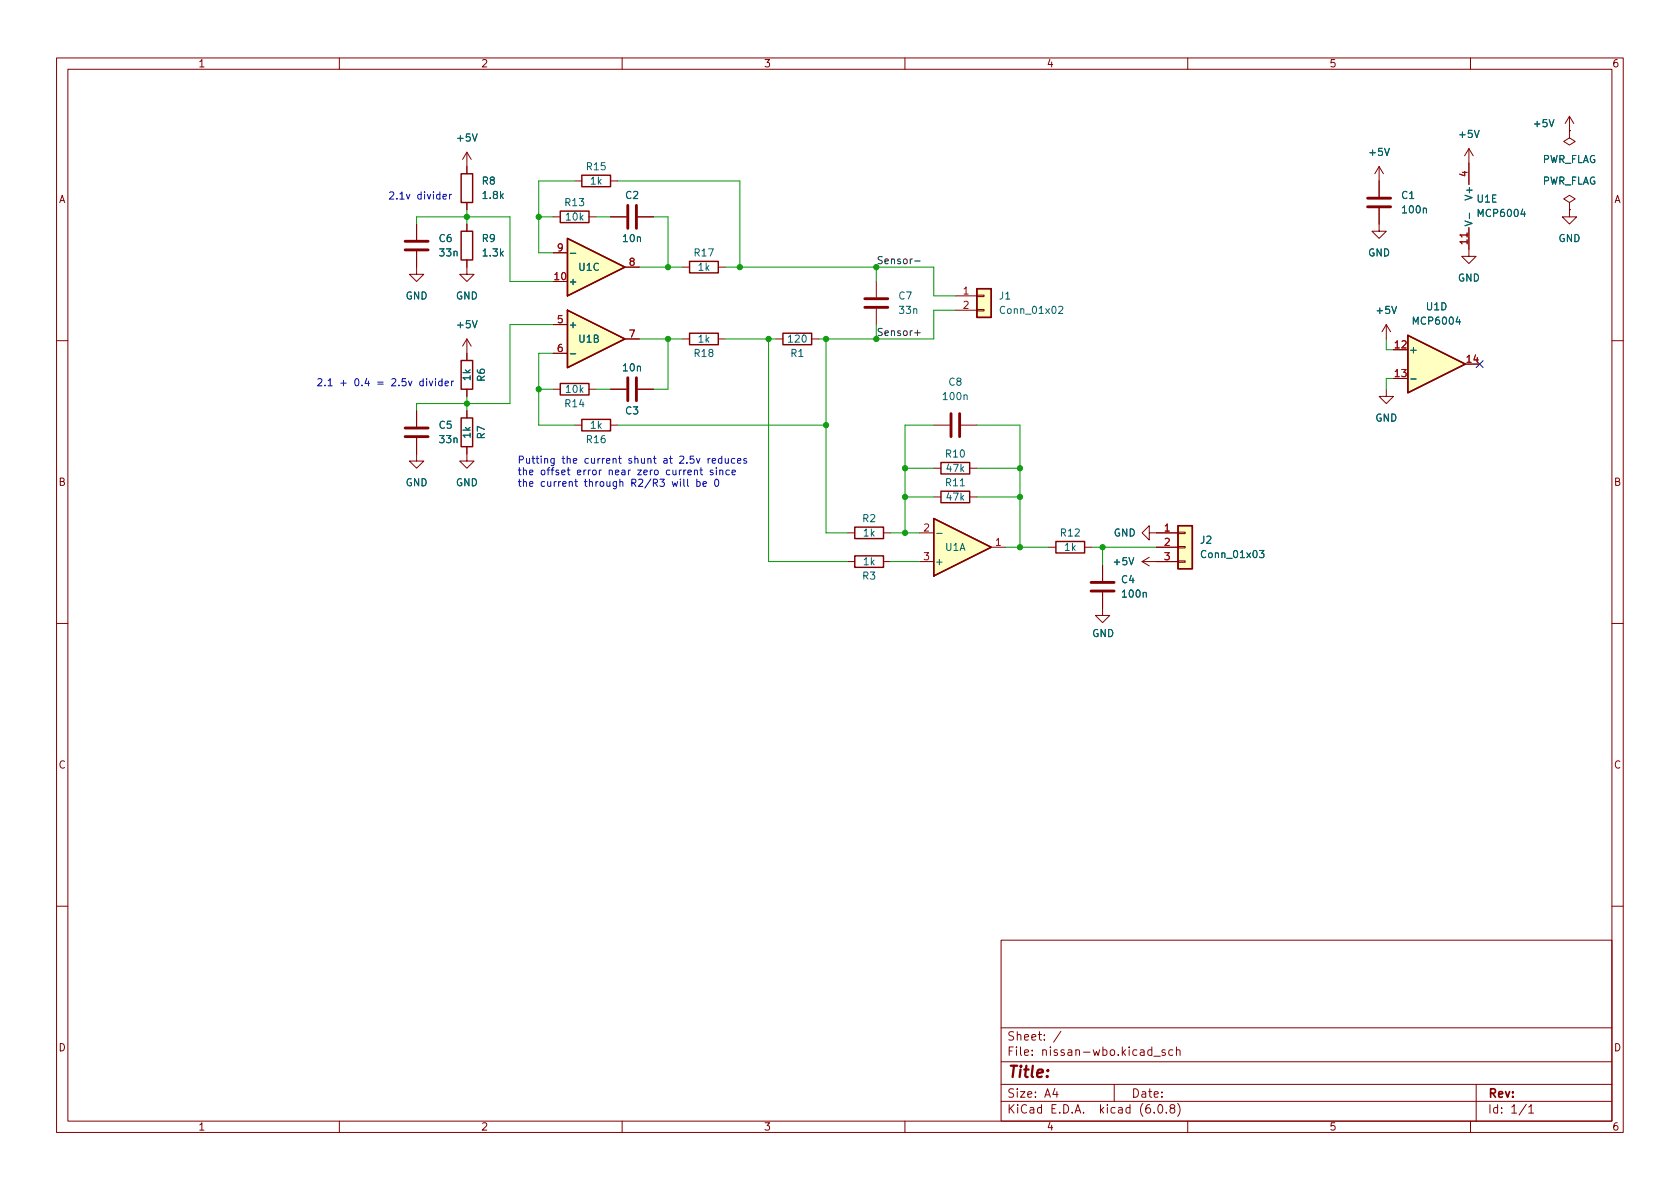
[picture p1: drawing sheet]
<svg xmlns="http://www.w3.org/2000/svg" width="297mm" height="210mm" viewBox="0 0 297 210" stroke-linecap="round" stroke-linejoin="round" font-family="sans-serif">
<g fill="none" stroke="#840000" stroke-width=".18">
<path d="M10 10.2h277v190.1h-277zM12 12.2h273v186.1h-273zM60 10.2v2M110 10.2v2M160 10.2v2M210 10.2v2M260 10.2v2M73.7 39.6v2.8M82.5 26.9v3.8M82.5 35.8v1.3M82.5 39.6v1.3M82.5 26.9l-.7 1.3"/>
<path d="M82.5 26.9l.8 1.3M97.8 38.3h1.3M101.6 32h1.3M104.1 38.3h1.3M107.9 32h1.3M107.9 38.3h2.8M112.8 38.3h2.8M243.8 36.8v4.1h1.3l-1.3 1.3-1.2-1.3h1.2M243.8 29.5l-.7 1.2M243.8 29.5v5.3M243.8 29.5l.8 1.2M259.7 26.3l-.7 1.3"/>
<path d="M259.7 26.3v6.3M259.7 26.3l.8 1.3M277.5 37.1v1.2h1.3l-1.3 1.3-1.3-1.3h1.3M277.5 35.8l1-.6-1-.7-1 .7 1 .6v1.3M277.5 37.1h.1M277.5 23.1v1.3l1 .6-1 .6-1-.6 1-.6M277.5 23.1h.1M277.5 20.6l-.8 1.2M277.5 20.6v2.5M277.5 20.6l.8 1.2M73.7 44.4v4.1h1.2l-1.2 1.3-1.3-1.3h1.3M82.5 46v2.5h1.3l-1.3 1.3-1.2-1.3h1.2"/>
<path d="M82.5 59.9l-.7 1.3M82.5 59.9v3.8M82.5 59.9l.8 1.3M97.8 44.7h2.5M97.8 57.4h2.5M110.5 59.9h2.5M110.5 47.2h2.5M120.6 59.9h1.3M120.6 47.2h1.3M127 59.9h1.3M127 47.2h1.3M137.2 59.9h1.2"/>
<path d="M143.5 59.9h1.3M154.9 49.8v2.8M154.9 54.6v2.8M168.9 52.3h3.8M168.9 54.9h3.8M172.7 54.7h1.3v.3h-1.3zM172.7 52.2h1.3v.2h-1.3zM245.1 57.4l-.8 1.3M245.1 57.4v2.5M245.1 57.4l.8 1.3M259.7 40.3v5h1.3l-1.3 1.3-1.3-1.3h1.3M10 60.2h2"/>
<path d="M73.7 77.5v4h1.2l-1.2 1.3-1.3-1.3h1.3M73.7 72.6v2.8M82.5 79v2.5h1.3l-1.3 1.3-1.2-1.3h1.2M82.5 68.8v1.3M82.5 72.6v1.3M97.8 68.8h1.3M97.8 62.5h2.5M101.6 75.2h1.3M104.1 68.8h1.3M107.9 75.2h1.3M107.9 68.8h2.8M112.8 68.8h2.8"/>
<path d="M165.1 75.2h2.8M169.9 75.2h2.8M245.1 68.8v1.3h1.3l-1.3 1.3-1.3-1.3h1.3M285 60.2h2M149.9 99.3h1.2M149.9 94.2h1.2M156.2 99.3h1.3M156.2 94.2h1.3M162.6 99.3h2.5M162.6 94.2h2.5M165.1 82.8h1.3M165.1 87.9h1.3"/>
<path d="M171.4 82.8h1.3M171.4 87.9h1.3M175.3 96.8h2.5M185.4 96.8h1.3M191.8 96.8h1.2M194.9 99.9v2.8M201.9 99.3h6.4M201.9 99.3l1.3 .8M203.2 94.2v-1.2l-1.3 1.2 1.3 1.3v-1.3h5.1M203.2 98.5l-1.3 .8M204.5 96.8h3.8M208.3 99.2h1.2v.2h-1.2z"/>
<path d="M208.3 96.6h1.2v.3h-1.2zM208.3 94.1h1.2v.3h-1.2zM10 110.2h2M194.9 104.8v4h1.3l-1.3 1.3-1.2-1.3h1.2M285 110.2h2M10 160.2h2M177 166.3h108v32h-108zM285 160.2h2M60 198.3v2M110 198.3v2M160 198.3v2M177 194.8h108"/>
<path d="M177 191.8h108M177 187.8h108M177 181.8h108M186.5 192.5l-.4 1h1M186.9 193v1M187.6 182.4l-1.3 1.9M197 191.8v3M203.6 185.7l-.4-.1-.3 .3v.4l.2 .3h.5M203.6 185.1v1.5M204 186.8h1.1M204.1 196.7v.1M204.9 195.4l.2-.1a.81 .81 0 0 1 .6 .7 .81 .81 0 0 1-.3 .8h-.2a.81 .81 0 0 1-.6-.6 .81 .81 0 0 1 .3-.8z"/>
<path d="M206 185.7l-.4-.1-.2 .2 .1 .3 .5 .1v.4h-.6M206.2 196.7v.1M207.1 196l-.2-.3v-.2l.2-.2 .5 .1 .1 .2-.1 .2-.6 .2-.1 .3v.4l.2 .1h.5l.1-.3-.1-.4-.2-.1M207.4 185.7l-.5-.1-.3 .3v.4l.2 .3h.6M208 185.8l.2-.2 .4 .1v.9M208 185.1v1.5M208.2 195.1a1.72 1.72 0 0 1 0 2.3M210 198.3v2M260 198.3v2M261 191.8v6.5M269.9 195.3l-1.3 1.9M270.3 195.8l.4-.5v1.5"/>
<path d="M270.3 196.8h.9"/>
</g>
<g fill="none" stroke="#840000" stroke-width=".25">
<path d="M81.5 30.7h2.1v5.1h-2.1zM99.1 37.3h5v2.1h-5zM102.9 31h5v2h-5zM81.5 40.9h2.1v5.1h-2.1zM100.3 42.2l10.2 5-10.2 5.1zM100.3 54.9l10.2 5-10.2 5.1zM121.9 58.9h5.1v2.1h-5.1zM121.9 46.2h5.1v2.1h-5.1zM138.4 58.9h5.1v2.1h-5.1zM172.7 51h2.6v5.1h-2.6zM248.9 59.3l10.2 5.1-10.2 5.1zM81.5 63.7h2.1v5.1h-2.1z"/>
<path d="M81.5 73.9h2.1v5.1h-2.1zM99.1 67.8h5v2h-5zM102.9 74.2h5v2h-5zM151.1 98.3h5.1v2h-5.1zM151.1 93.2h5.1v2h-5.1zM165.1 91.7l10.2 5.1-10.2 5zM166.4 81.8h5v2h-5zM166.4 86.9h5v2h-5zM186.7 95.8h5.1v2h-5.1zM208.3 93h2.5v7.6h-2.5z"/>
</g>
<path d="M259.8 37.7v1M100.8 44.8h1M187.2 54.3l.5-.1 .2 .3-.8 .9h.8M100.8 62.6h1M249.4 67h1M165.6 94.3h1M222.7 97.3h.8l-.4 .5 .3 .1v.6l-.2 .1-.5-.1" fill="none" stroke="#006464" stroke-width=".18"/>
<g fill="#ffffc2" stroke="#ffffc2" stroke-width=".18">
<path d="M172.7 51h2.6v5.1h-2.6z"/>
<path d="M165.1 91.7l10.2 5.1-10.2 5z"/>
<path d="M100.3 42.2l10.2 5-10.2 5.1z"/>
<path d="M100.3 54.9l10.2 5-10.2 5.1z"/>
<path d="M208.3 93h2.5v7.6h-2.5z"/>
<path d="M248.9 59.3l10.2 5.1-10.2 5.1z"/>
</g>
<g fill="none" stroke="#840000" stroke-width=".51">
<path d="M111 36.3v4.1M112.5 36.3v4.1M241.8 36.6h4.1M241.8 35h4.1M71.6 44.2h4.1M71.6 42.7h4.1M152.9 52.8h4.1M152.9 54.4h4.1M71.6 77.2h4.1M71.6 75.7h4.1M111 66.8v4.1M112.5 66.8v4.1"/>
<path d="M168.1 73.1v4.1M169.7 73.1v4.1M192.9 103h4.1M192.9 104.5h4.1"/>
</g>
<path d="M161.7 58.9h1M161.7 46.2h1M162.2 58.4v.9" fill="none" stroke="#0f0f0f" stroke-width=".18"/>
<g fill="none" stroke="#0000c2" stroke-width=".18">
<path d="M78.3 34.8l.6-.1v-.3h-.4l-.2 .1 .1 .6h.5M79.5 34.4v.8M79.8 34.4l-.3 .2M74.8 67.4h-.3l-.3 .2 .1 .6h.5M74.8 67v1.2M75.4 67v.1M75.4 67.4v.8M75.9 67.4l.3 .8 .3-.8M77 67v.1M77 67.4v.8M78.2 67.4h-.4l-.3 .2 .2 .6h.5M78.2 67v1.2"/>
<path d="M78.7 67.8l.6-.1-.1-.3h-.3l-.2 .2 .1 .6h.4M79.8 67.4v.8M80.2 67.4l-.4 .2M118.9 85.2l.2 .8 .2-.6 .3 .6 .2-.8M120.3 84.7v.2M120.3 85.2v.8M120.9 84.7v1.1l.2 .2M121.6 84.7v1.1l.2 .2M121.6 83.5l.6-.1v-.2l-.4-.1-.2 .2 .1 .6h.5M122.8 83.2l.2-.1 .3 .1v.8M122.8 83.1v.9M123.2 85.2h.4l.2 .2-.1 .5h-.5"/>
<path d="M123.2 84.7v1.3M123.8 83.1h.4M123.9 82.7v1.1l.3 .2M124.3 85.6l.6-.1-.1-.3h-.3l-.2 .1 .1 .6h.4M125.2 81.1v.8M125.6 81.1l-.4 .2M125.9 81.5l.6-.1v-.3h-.4l-.2 .2 .1 .6h.5M126 83.2l-.3-.1-.1 .2v.2l.4 .1v.3h-.4M126.5 84.9l.2-.2a.68 .68 0 0 1 .4 .7 .68 .68 0 0 1-.4 .6l-.2-.1-.1-.4zM126.7 82.7v.1M126.7 83.1v.9M127.3 83.2l.1-.1 .3 .1 .1 .8"/>
<path d="M127.3 83.1v.9M127.6 81.1h-.3l-.3 .2 .1 .6h.5M127.6 80.6v1.3M128.2 81.1l.1 .8h.3l.2-.1M128.8 81.1v.8M129 83.2l-.4-.1-.3 .3 .2 .5h.5M129.4 83.5l.6-.1v-.2l-.4-.1-.2 .2 .1 .6h.5M129.9 81.1h-.3l-.3 .2 .1 .6h.5M130.4 81.5l.6-.1-.1-.3h-.3l-.2 .2 .1 .6h.4M132 81.1h-.3l-.2 .2 .1 .1 .4 .2v.3h-.5"/>
</g>
<g fill="none" stroke="#009600" stroke-width=".18">
<path d="M73.7 39.6v-1.3h16.5v11.5h7.6M82.5 37.1v2.5M95.2 38.3h2.6M101.6 32h-6.4v12.7h2.6M105.4 38.3h2.5M109.2 32h21.6v15.2M115.6 38.3h2.5v8.9M97.8 57.4h-7.6v14h-16.5v1.2M113 59.9h7.6M113 47.2h7.6M118.1 59.9v8.9h-2.5M128.3 47.2h36.8v5.1h3.8"/>
<path d="M128.3 59.9h8.9M135.9 59.9v39.4h14M146 59.9v34.3h3.9M154.9 47.2v2.6M154.9 57.4v2.5M168.9 54.9h-3.8v5h-20.3M245.1 59.9v1.9h1.3M82.5 70.1v2.5M95.2 68.8h2.6M97.8 62.5h-2.6v12.7h6.4M105.4 68.8h2.5M109.2 75.2h36.8"/>
<path d="M165.1 75.2h-5.1v19M172.7 75.2h7.6v21.6M246.4 66.9h-1.3v1.9M157.5 99.3h5.1M157.5 94.2h5.1M160 87.9h5.1M160 82.8h5.1M172.7 87.9h7.6M172.7 82.8h7.6M177.8 96.8h7.6M193 96.8h11.5M194.9 96.8v3.1"/>
</g>
<path d="M261 63.8l1.2 1.2M262.2 63.8l-1.2 1.2" fill="none" stroke="#000084" stroke-width=".18"/>
<g fill="#009600" stroke="#009600" stroke-width=".18">
<circle cx="160" cy="82.8" r=".46"/>
<circle cx="154.9" cy="59.9" r=".46"/>
<circle cx="154.9" cy="47.2" r=".46"/>
<circle cx="160" cy="87.9" r=".46"/>
<circle cx="95.2" cy="38.3" r=".46"/>
<circle cx="82.5" cy="38.3" r=".46"/>
<circle cx="95.2" cy="68.8" r=".46"/>
<circle cx="82.5" cy="71.4" r=".46"/>
<circle cx="135.9" cy="59.9" r=".46"/>
<circle cx="160" cy="94.2" r=".46"/>
<circle cx="130.8" cy="47.2" r=".46"/>
<circle cx="118.1" cy="47.2" r=".46"/>
<circle cx="146" cy="59.9" r=".46"/>
<circle cx="146" cy="75.2" r=".46"/>
<circle cx="118.1" cy="59.9" r=".46"/>
<circle cx="180.3" cy="87.9" r=".46"/>
<circle cx="180.3" cy="82.8" r=".46"/>
<circle cx="180.3" cy="96.8" r=".46"/>
<circle cx="194.9" cy="96.8" r=".46"/>
</g>
<text font-size="2.8" fill="#840000" x="178" y="190.6">Title:</text>
<g font-size="2.1" fill="#840000">
<text x="178" y="184">Sheet: /</text>
<text x="178" y="186.7">File: nissan-wbo.kicad_sch</text>
<text x="178" y="196.9">KiCad E.D.A. kicad (6.0.8)</text>
<text x="178" y="194.1">Size: A4</text>
<text x="200" y="194.1">Date:</text>
<text x="263" y="194.1">Rev:</text>
<text x="263" y="196.9">Id: 1/1</text>
</g>
<g font-size="1.8" fill="#840000">
<text x="35" y="11.9">1</text>
<text x="85" y="11.9">2</text>
<text x="135" y="11.9">3</text>
<text x="185" y="11.9">4</text>
<text x="235" y="11.9">5</text>
<text x="285" y="11.9">6</text>
<text x="10.3" y="35.9">A</text>
<text x="285.3" y="35.9">A</text>
<text x="10.3" y="85.9">B</text>
<text x="285.3" y="85.9">B</text>
<text x="10.3" y="135.9">C</text>
<text x="285.3" y="135.9">C</text>
<text x="10.3" y="185.9">D</text>
<text x="285.3" y="185.9">D</text>
<text x="35" y="199.9">1</text>
<text x="85" y="199.9">2</text>
<text x="135" y="199.9">3</text>
<text x="185" y="199.9">4</text>
<text x="235" y="199.9">5</text>
<text x="285" y="199.9">6</text>
</g>
<g font-size="1.8" fill="#006464">
<text x="271.3" y="22.5">+5V</text>
<text x="81" y="25">+5V</text>
<text x="242.2" y="27.6">+5V</text>
<text x="258.1" y="24.4">+5V</text>
<text x="272.5" y="28.8">PWR_FLAG</text>
<text x="85.3" y="32.6">R8</text>
<text x="85.5" y="35.2">1.8k</text>
<text x="103.8" y="30.1">R15</text>
<text x="104.4" y="32.6">1k</text>
<text x="110.6" y="35.2">C2</text>
<text x="247.8" y="35.2">C1</text>
<text x="260.3" y="35" transform="rotate(-90 260.3 35)">V+</text>
<text x="261.2" y="35.8">U1E</text>
<text x="272.5" y="32.6">PWR_FLAG</text>
<text x="100" y="36.4">R13</text>
<text x="100.1" y="39">10k</text>
<text x="248.1" y="37.7">100n</text>
<text x="260.3" y="40.1" transform="rotate(-90 260.3 40.1)">V-</text>
<text x="261.5" y="38.3">MCP6004</text>
<text x="77.7" y="42.8">C6</text>
<text x="77.8" y="45.3">33n</text>
<text x="85.3" y="42.8">R9</text>
<text x="85.5" y="45.3">1.3k</text>
<text x="102.4" y="47.9">U1C</text>
<text x="110.2" y="42.8">10n</text>
<text x="122.8" y="45.3">R17</text>
<text x="123.5" y="47.9">1k</text>
<text x="241.9" y="45.3">GND</text>
<text x="275.5" y="42.8">GND</text>
<text x="71.7" y="53">GND</text>
<text x="80.6" y="53">GND</text>
<text x="100.5" y="50.4">+</text>
<text x="158.9" y="53">C7</text>
<text x="176.7" y="53">J1</text>
<text x="257.7" y="49.8">GND</text>
<text x="81" y="58">+5V</text>
<text x="100.5" y="58">+</text>
<text x="159.1" y="55.5">33n</text>
<text x="177.2" y="55.5">Conn_01x02</text>
<text x="243.5" y="55.5">+5V</text>
<text x="250.1" y="57.4">MCP6004</text>
<text x="252.2" y="54.9">U1D</text>
<text x="102.4" y="60.6">U1B</text>
<text x="110.2" y="65.7">10n</text>
<text x="122.8" y="63.1">R18</text>
<text x="123.5" y="60.6">1k</text>
<text x="139.5" y="60.6">120</text>
<text x="139.8" y="63.1">R1</text>
<text x="249" y="62.5">+</text>
<text x="83.2" y="67.3" transform="rotate(-90 83.2 67.3)">1k</text>
<text x="85.7" y="67.4" transform="rotate(-90 85.7 67.4)">R6</text>
<text x="100.1" y="69.5">10k</text>
<text x="166.9" y="70.7">100n</text>
<text x="167.8" y="68.2">C8</text>
<text x="77.7" y="75.8">C5</text>
<text x="83.2" y="77.4" transform="rotate(-90 83.2 77.4)">1k</text>
<text x="85.7" y="77.6" transform="rotate(-90 85.7 77.6)">R7</text>
<text x="100" y="72">R14</text>
<text x="104.4" y="75.8">1k</text>
<text x="110.6" y="73.3">C3</text>
<text x="243.1" y="74.5">GND</text>
<text x="77.8" y="78.4">33n</text>
<text x="103.8" y="78.4">R16</text>
<text x="167.3" y="80.9">R10</text>
<text x="167.4" y="83.4">47k</text>
<text x="71.7" y="86">GND</text>
<text x="80.6" y="86">GND</text>
<text x="167.3" y="86">R11</text>
<text x="167.4" y="88.5">47k</text>
<text x="152.5" y="92.3">R2</text>
<text x="152.7" y="94.9">1k</text>
<text x="187.6" y="94.9">R12</text>
<text x="196.9" y="94.9">GND</text>
<text x="152.7" y="99.9">1k</text>
<text x="165.2" y="99.9">+</text>
<text x="167.1" y="97.4">U1A</text>
<text x="188.2" y="97.4">1k</text>
<text x="197" y="99.9">+5V</text>
<text x="212.3" y="96.1">J2</text>
<text x="212.7" y="98.7">Conn_01x03</text>
<text x="152.5" y="102.5">R3</text>
<text x="198.3" y="103.1">C4</text>
<text x="198.6" y="105.7">100n</text>
<text x="193.1" y="112.6">GND</text>
</g>
<g font-size="1.8" fill="#0000c2">
<text x="68.6" y="35.3">2.1v divider</text>
<text x="55.9" y="68.3">2.1 + 0.4 = 2.5v divider</text>
<text x="91.4" y="82">Putting the current shunt at 2.5v reduces</text>
<text x="91.4" y="84">the offset error near zero current since</text>
<text x="91.4" y="86.1">the current through R2/R3 will be 0</text>
</g>
<g font-size="1.8" fill="#a90000">
<text x="259.5" y="31.2" transform="rotate(-90 259.5 31.2)">4</text>
<text x="98.6" y="44.4">9</text>
<text x="111.3" y="47">8</text>
<text x="259.5" y="43.1" transform="rotate(-90 259.5 43.1)">11</text>
<text x="98.1" y="49.5">10</text>
<text x="170.3" y="52.1">1</text>
<text x="98.6" y="57.1">5</text>
<text x="111.3" y="59.7">7</text>
<text x="170.3" y="54.6">2</text>
<text x="98.6" y="62.2">6</text>
<text x="246.7" y="61.6">12</text>
<text x="259.4" y="64.1">14</text>
<text x="246.7" y="66.7">13</text>
<text x="163.3" y="94">2</text>
<text x="205.9" y="94">1</text>
<text x="163.3" y="99.1">3</text>
<text x="176" y="96.5">1</text>
<text x="205.9" y="96.5">2</text>
<text x="205.9" y="99.1">3</text>
</g>
<g font-size="1.8" fill="#0f0f0f">
<text x="154.9" y="46.7">Sensor-</text>
<text x="154.9" y="59.4">Sensor+</text>
</g>
</svg>
